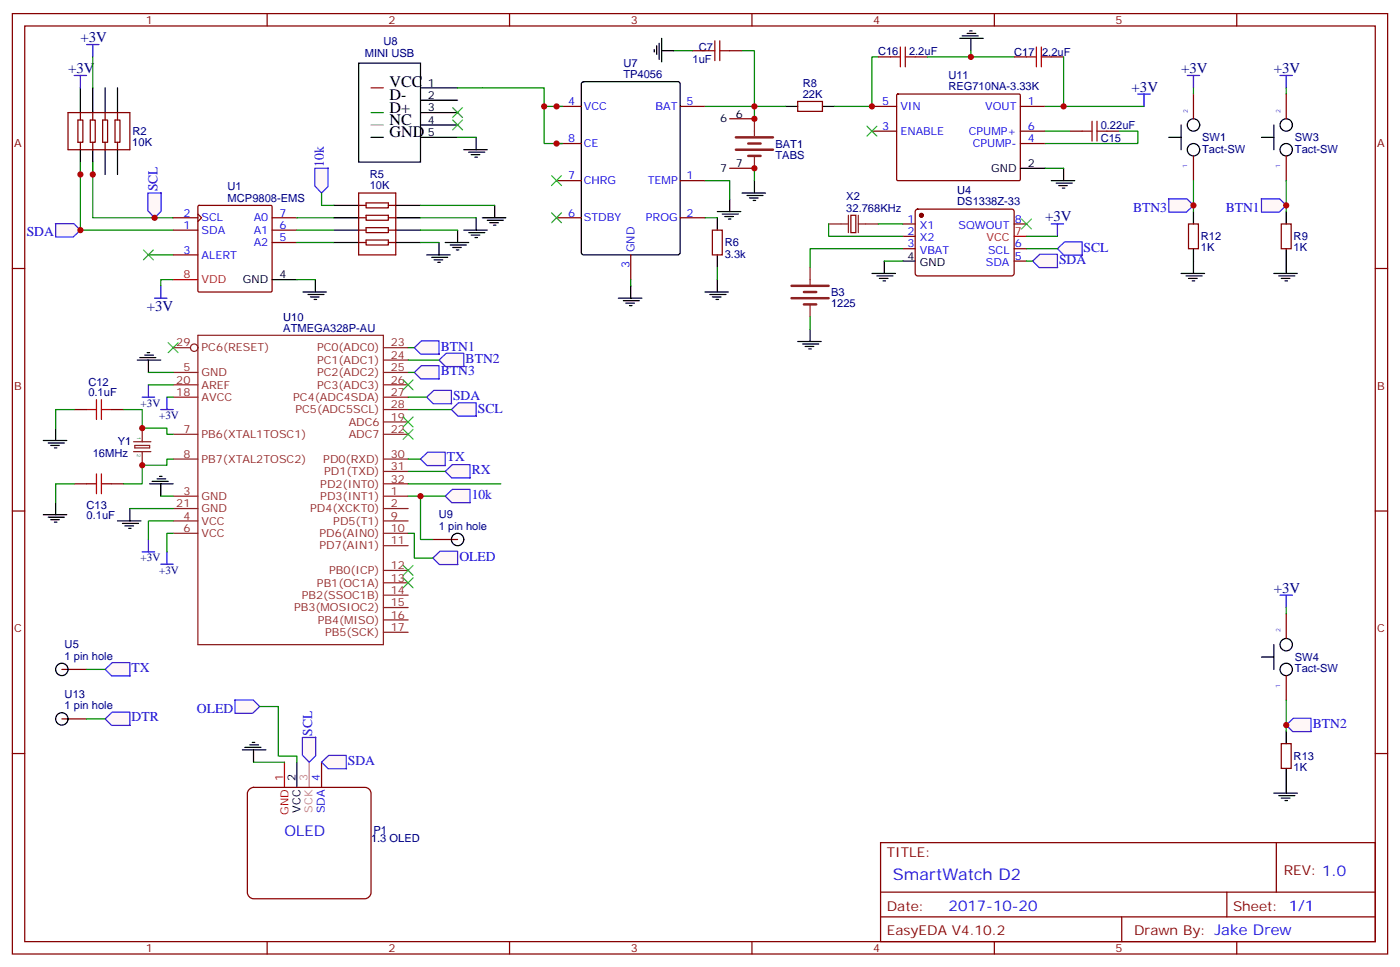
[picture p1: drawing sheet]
<svg xmlns="http://www.w3.org/2000/svg" width="399mm" height="276mm" viewBox="0 0 399 276" stroke-linecap="round" stroke-linejoin="round" font-family="sans-serif">
<g fill="none" stroke="#870000" stroke-width=".35">
<path d="M3.5 3.9h392.3v268.1h-392.3zM7.1 7.4h385.2v261.1h-385.2zM76.2 3.9v3.5M145.3 3.9v3.5M197.6 14.5h3.5M208.1 14.5h3.6M214.5 3.9v3.5M283.6 3.9v3.5M352.8 3.9v3.5M19.4 32.1h17.6v10.6h-17.6zM22.2 34.2h1.4v6.4h-1.4zM22.9 32.1v2.1"/>
<path d="M25.8 34.2h1.4v6.4h-1.4zM26.5 32.1v2.1M29.3 34.2h1.4v6.4h-1.4zM30 32.1v2.1M32.8 34.2h1.4v6.4h-1.4zM33.5 32.1v2.1M158.7 30.3h7.1M194 30.3h7.1M22.9 40.6v2.1M26.5 40.6v2.1M30 40.6v2.1M33.5 40.6v2.1"/>
<path d="M56.5 58.7l.3-.1h20.5l.3 .1v24.2l-.2 .3-20.6 .1-.3-.2zM102.3 55h10.6v17.7h-10.6zM102.3 58.6h2.1M104.4 57.9h6.4v1.4h-6.4zM110.8 58.6h2.1M158.7 51.5h7.1M158.7 40.9h7.1M194 51.5h7.1M3.5 76.6h3.6M49.4 65.6h7M49.4 62.1h7M49.4 72.7h7"/>
<path d="M56.4 61l1.1 1.1-1.1 1M77.6 65.6h7.1M77.6 62.1h7.1M77.6 69.1h7.1M102.3 65.6h2.1M102.3 62.1h2.1M102.3 69.1h2.1M104.4 61.4h6.4v1.4h-6.4zM104.4 64.9h6.4v1.4h-6.4zM104.4 68.4h6.4v1.5h-6.4zM110.8 65.6h2.1M110.8 62.1h2.1"/>
<path d="M110.8 69.1h2.1M158.7 62.1h7.1M179.9 72.7v7M194 62.1h7.1M203.2 65.6h2.8v7.1h-2.8zM392.3 76.6h3.5M3.5 145.7h3.6M392.3 145.7h3.5M3.5 214.8h3.6M392.3 214.8h3.5M251.2 240.2h141.1v28.3h-141.1zM251.2 254.4h141.1"/>
<path d="M350 254.4v7M364.1 240.2v14.2M76.2 268.5v3.5M145.3 268.5v3.5M214.5 268.5v3.5M251.2 261.4h141.1M283.6 268.5v3.5M320 261.4v7.1M352.8 268.5v3.5"/>
</g>
<g fill="none" stroke="#000" stroke-width=".35">
<path d="M22.9 25v7.1M26.5 25v7.1M30 25v7.1M33.5 25v7.1M166 23.5l.5-.2h26.8l.7 .4v48.3l-.4 .6-27.1 .1-.6-.5-.1-48.2zM22.9 42.7v7M26.5 42.7v7M30 42.7v7M33.5 42.7v7M95.2 58.6h7.1M112.9 58.6h7M77.6 79.7h7.1"/>
<path d="M95.2 62.1h7.1M95.2 65.6h7.1M95.2 69.1h7.1M112.9 62.1h7M112.9 65.6h7M112.9 69.1h7M204.6 62.1v3.5M204.6 72.7v3.5"/>
</g>
<path d="M49.4 79.7h7" fill="none" stroke="#f00" stroke-width=".35"/>
<path d="M209.9 39.2h10.6M209.9 42.7h10.6M213.4 40.9h3.6M213.4 44.5h3.6" fill="none" stroke="#8c2424" stroke-width=".71"/>
<path d="M215.2 33.9v4.9M215.2 44.5v3.5" fill="none" stroke="#8c2424" stroke-width=".35"/>
<path d="M201.1 14.5h2.8M203.9 11.6v5.7M205.3 14.5h2.8M205.3 11.6v5.7" fill="none" stroke="#a10000" stroke-width=".35"/>
<path d="M102.3 18h17.6v28.2h-17.6z" fill="#fff" stroke="#000" stroke-width=".35"/>
<g fill="none" stroke="#000" stroke-width=".35">
<path d="M105.8 39.2h3.6M119.9 25h10.6M119.9 28.6h10.6M119.9 32.1h10.6M119.9 35.6h10.6M119.9 39.2h10.6M224 30.3h3.5M234.6 30.3h3.5M333.4 39.2h3.5M336.9 35.6v7.1M359.8 39.2h3.6M363.4 35.6v7.1"/>
<path d="M291 48h7.1M90 79.7v3.6M121.7 72.7h6.7M123.1 73.4h4.6M123.8 74.1h2.5M124.9 74.8h.7M125.2 69.1v3.6M127 69.1h6.7M128.4 69.9h4.6M129.1 70.6h2.5M130.2 71.3h.7M130.5 65.6v3.5"/>
<path d="M132.3 65.6h6.7M133.7 66.3h4.6M134.4 67h2.5M135.5 67.7h.7M135.8 62.1v3.5M257.5 74.4h3.6M340.4 60.3v3.6M340.4 70.9v3.5M366.9 60.3v3.6M366.9 70.9v3.5M86.4 83.3h6.7M87.8 84h4.6"/>
<path d="M88.5 84.7h2.5M89.6 85.4h.7M359.8 187.3h3.6M363.4 183.8v7.1M84.7 217.3v7.1M366.9 208.5v3.5M366.9 219.1v3.5"/>
<circle cx="340.4" cy="35.6" r="1.76"/>
<circle cx="366.9" cy="35.6" r="1.76"/>
<circle cx="340.4" cy="42.7" r="1.76"/>
<circle cx="366.9" cy="42.7" r="1.76"/>
<circle cx="130.5" cy="153.8" r="1.76"/>
<circle cx="17.6" cy="190.9" r="1.76"/>
<circle cx="366.9" cy="183.8" r="1.76"/>
<circle cx="366.9" cy="190.9" r="1.76"/>
<circle cx="17.6" cy="205" r="1.76"/>
</g>
<path d="M105.8 25h3.6M289.3 67.4h3.5M81.1 217.3v7.1" fill="none" stroke="#f00" stroke-width=".35"/>
<path d="M105.8 28.6h3.6" fill="none" stroke="#fff" stroke-width=".35"/>
<path d="M105.8 32.1h3.6" fill="none" stroke="#0f0" stroke-width=".35"/>
<path d="M105.8 35.6h3.6" fill="none" stroke="#a1a1a1" stroke-width=".35"/>
<g fill="none" stroke="#8c2424" stroke-width=".35">
<path d="M231.1 76.2v4.9M236.4 63.9h5.6M242 61.4v4.9M244.8 63.9h5.7M244.8 61.4v4.9M49.4 99.1h4.9M56.4 95.6h53v88.2h-53zM109.4 99.1h7M231.1 86.8v3.5M49.4 106.2h7M49.4 109.7h7M49.4 113.2h7"/>
<path d="M109.4 106.2h7M109.4 109.7h7M109.4 113.2h7M109.4 116.8h7M109.4 102.7h7M38.1 128.8h4.9M38.1 125.9h4.9M38.5 127h4.2v.7h-4.2zM40.6 122.1v3.8M40.6 128.8v3.8M49.4 130.9h7M49.4 123.8h7"/>
<path d="M109.4 130.9h7M109.4 123.8h7M109.4 137.9h7M109.4 134.4h7M109.4 120.3h7M49.4 141.5h7M49.4 145h7M49.4 148.5h7M49.4 152h7M109.4 141.5h7M109.4 145h7M109.4 148.5h7"/>
<path d="M109.4 152h7M109.4 155.6h7M109.4 176.7h7M109.4 173.2h7M109.4 169.7h7M109.4 166.2h7M109.4 162.6h7M109.4 180.3h7"/>
<circle cx="55.4" cy="99.1" r="1.06"/>
</g>
<g fill="none" stroke="#a10000" stroke-width=".35">
<path d="M254 16.2h2.8M256.8 13.4v5.7M258.2 13.4v5.7M258.2 16.2h2.9M292.8 16.2h2.8M295.6 13.4v5.7M297 16.2h2.9M297 13.4v5.7M308.7 37.4h2.8M311.5 34.6v5.6M312.9 37.4h2.8M312.9 34.6v5.6"/>
<path d="M24.7 116.8h2.8M27.5 113.9v5.7M28.9 113.9v5.7M28.9 116.8h2.8M24.7 137.9h2.8M27.5 135.1v5.7M28.9 135.1v5.7M28.9 137.9h2.8"/>
</g>
<g fill="none" stroke="#870000" stroke-width=".35">
<path d="M250.5 16.2h3.5M261.1 16.2h3.5M289.3 16.2h3.5M299.9 16.2h3.5M208.1 33.9h7.1M227.5 28.9h7.1v2.9h-7.1zM248.7 30.3h7.1M248.7 37.4h7.1M255.8 27l.3-.2 34.8 .1 .1 .3v24.1l-.3 .2-34.8-.1-.1-.2zM291 30.3h7.1M291 37.4h7.1M305.2 37.4h3.5"/>
<path d="M315.7 37.4h3.6M340.4 26.8v7.1M366.9 26.8v7.1M208.1 48h7.1M261.3 59.8l.5-.2 27 .1 .5 .6-.1 17.9-.6 .5-27.1-.1-.4-.6v-17.7zM291 40.9h7.1M340.4 44.5v7M366.9 44.5v7M242.7 61.4h1.4v4.9h-1.4zM257.5 63.9h3.6M257.5 67.4h3.6M257.5 70.9h3.6"/>
<path d="M289.3 63.9h3.5M289.3 70.9h3.5M289.3 74.4h3.5M339 63.9h2.8v7h-2.8zM365.5 63.9h2.8v7h-2.8zM21.2 116.8h3.5M31.7 116.8h3.6M21.2 137.9h3.5M31.7 137.9h3.6M123.5 153.8h7M366.9 175v7M17.6 190.9h7.1"/>
<path d="M366.9 192.6v7.1M17.6 205h7.1M91.7 217.3v7.1M365.5 212h2.8v7.1h-2.8zM71.1 225l1.2-.5h31.8a1.76 1.76 0 0 1 1.7 1.8v28.2a1.89 1.89 0 0 1-1.7 1.7h-31.8a1.89 1.89 0 0 1-1.7-1.7v-28.2z"/>
</g>
<path d="M88.2 217.3v7.1" fill="none" stroke="#c69" stroke-width=".35"/>
<circle cx="262.8" cy="61.4" r=".53" fill="#870000" stroke="#870000" stroke-width=".35"/>
<path d="M225.8 81.5h10.6M225.8 85h10.6M229.3 83.3h3.5M229.3 86.8h3.5" fill="none" stroke="#8c2424" stroke-width=".71"/>
<path d="M21.2 21.5h3.5M22.9 21.5v3.5M44.1 85h3.5M45.9 81.5v3.5" fill="none" stroke="#00f" stroke-width=".35"/>
<g fill="#fff7f7" stroke="#420aff" stroke-width=".35">
<path d="M15.8 63.8h5.3l1.8 1.8-2 2h-5z"/>
<path d="M121.7 113.2l2-1.9h5.1l.1 3.8h-5.3z"/>
</g>
<path d="M211.7 55h6.7M213.1 55.7h4.6M213.8 56.4h2.5M214.8 57.2h.7M215.2 51.5v3.5" fill="none" stroke="#000" stroke-width=".35"/>
<path d="M24.7 12.7h3.5M26.5 12.7v3.5" fill="none" stroke="#00f" stroke-width=".35"/>
<g fill="#fff7f7" stroke="#420aff" stroke-width=".35">
<path d="M128.8 116.8l2-2h5l.1 3.8h-5.3z"/>
<path d="M42.2 55l3.7-.1v5.3l-1.8 1.9-1.9-2z"/>
</g>
<g fill="none" stroke="#000" stroke-width=".35">
<path d="M186.6 14.1v.7M187.3 13.1v2.4M188 12.3v4.6M188.7 14.5h3.6M188.7 10.9v6.7M135.8 39.2v3.5M132.3 42.7h6.7M133.7 43.4h4.6M134.4 44.1h2.5M135.5 44.8h.7M208.1 56.8v3.5M204.6 79.7v3.6"/>
<path d="M204.6 60.3h6.7M206 61h4.6M206.7 61.7h2.5M207.8 62.4h.7M176.4 85h6.7M177.8 85.7h4.6M178.5 86.4h2.5M179.6 87.1h.7M179.9 81.5v3.5M201.1 83.3h6.7M202.5 84h4.6M203.2 84.7h2.5"/>
<path d="M204.3 85.4h.7M12.3 125.6h6.7M13.8 126.3h4.5M14.5 127h2.4M15.5 127.7h.7M15.9 122.1v3.5M12.3 146.8h6.7M13.8 147.5h4.5M14.5 148.2h2.4M15.5 148.9h.7M15.9 143.2v3.6"/>
</g>
<path d="M47.6 157.3v3.6M45.9 160.9h3.5" fill="none" stroke="#00f" stroke-width=".35"/>
<path d="M89.8 48l3.8-.1v5.3l-1.9 1.8-1.9-2z" fill="#fff7f7" stroke="#420aff" stroke-width=".35"/>
<path d="M141.1 58.6v3.5M137.6 62.1h6.7M139 62.8h4.6M139.7 63.5h2.5M140.8 64.2h.7" fill="none" stroke="#000" stroke-width=".35"/>
<path d="M127 141.5l2-2h5.1v3.8h-5.2z" fill="#fff7f7" stroke="#420aff" stroke-width=".35"/>
<path d="M40.6 157.3h3.5M42.3 153.8v3.5" fill="none" stroke="#00f" stroke-width=".35"/>
<path d="M42.7 137.9h6.7M43.4 137.2h4.6M44.8 136.5h2.5M45.5 135.8h.7M45.9 137.9v3.6M33.5 148.5h6.7M34.9 149.2h4.6M35.6 149.9h2.5M36.7 150.6h.7M37 145v3.5" fill="none" stroke="#000" stroke-width=".35"/>
<g fill="#fff7f7" stroke="#420aff" stroke-width=".35">
<path d="M119.9 130.9l2.1-2h5l.1 3.8h-5.3z"/>
<path d="M30 190.9l2-2h5l.1 3.8h-5.3z"/>
<path d="M30 205l2-2h5l.1 3.8h-5.3z"/>
</g>
<path d="M273.8 10.9h6.7M274.5 10.2h4.5M275.9 9.5h2.4M276.6 8.8h.7M276.9 10.9v3.6M299.9 51.5h6.7M301.3 52.2h4.6M302 52.9h2.4M303 53.6h.7M303.4 48v3.5" fill="none" stroke="#000" stroke-width=".35"/>
<path d="M324.6 26.8h3.5M326.3 26.8v3.5" fill="none" stroke="#00f" stroke-width=".35"/>
<g fill="#fff7f7" stroke="#420aff" stroke-width=".35">
<path d="M91.7 217.3l2.1-1.9h5l.1 3.8h-5.3z"/>
<path d="M86.3 210.3l3.7-.1v5.3l-1.8 1.8-1.9-2z"/>
</g>
<path d="M39.2 102.7h6.7M39.9 102h4.5M41.3 101.2h2.4M42 100.5h.7M42.3 102.7v3.5" fill="none" stroke="#000" stroke-width=".35"/>
<path d="M365.1 21.5h3.6M366.9 21.5v3.5M40.6 113.2h3.5M42.3 109.7v3.5M45.9 116.8h3.5M47.6 113.2v3.6M365.1 169.7h3.6M366.9 169.7v3.5" fill="none" stroke="#00f" stroke-width=".35"/>
<g fill="#fff7f7" stroke="#420aff" stroke-width=".35">
<path d="M359.7 56.7h5.3l1.9 1.9-2 1.9h-5.1z"/>
<path d="M366.9 206.7l2-1.9h5l.1 3.8h-5.3z"/>
</g>
<g fill="none" stroke="#000" stroke-width=".35">
<path d="M248.7 78h6.7M250.1 78.7h4.6M250.8 79.4h2.5M252.2 74.4v3.6M363.4 78h6.7M364.8 78.7h4.6M365.5 79.4h2.4M366.9 74.4v3.6M251.9 80.1h.7M366.5 80.1h.7M363.4 226.1h6.7M364.8 226.8h4.6"/>
<path d="M365.5 227.5h2.4M366.5 228.2h.7M366.9 222.6v3.5"/>
</g>
<path d="M299.9 63.9h3.5M301.6 63.9v3.5" fill="none" stroke="#00f" stroke-width=".35"/>
<g fill="#fff7f7" stroke="#420aff" stroke-width=".35">
<path d="M294.6 74.4l2-1.9h5l.1 3.8h-5.3z"/>
<path d="M301.6 70.9l2.1-1.9h5l.1 3.8h-5.3z"/>
</g>
<path d="M338.7 21.5h3.5M340.4 21.5v3.5" fill="none" stroke="#00f" stroke-width=".35"/>
<path d="M333.3 56.7h5.3l1.8 1.9-2 1.9h-5z" fill="#fff7f7" stroke="#420aff" stroke-width=".35"/>
<path d="M336.9 78h6.7M338.3 78.7h4.6M339 79.4h2.5M340.4 74.4v3.6M340.1 80.1h.7" fill="none" stroke="#000" stroke-width=".35"/>
<g fill="#fff7f7" stroke="#420aff" stroke-width=".35">
<path d="M118.2 99.1l2-1.9h5l.1 3.8h-5.3z"/>
<path d="M125.2 102.7l2.1-2h5l.1 3.8h-5.3z"/>
<path d="M118.2 106.2l2-2h5l.1 3.8h-5.3z"/>
</g>
<path d="M227.5 97.4h6.7M229 98.1h4.5M229.7 98.8h2.4M230.7 99.5h.7M231.1 93.8v3.6" fill="none" stroke="#000" stroke-width=".35"/>
<g fill="#fff7f7" stroke="#420aff" stroke-width=".35">
<path d="M66.9 199.6h5.3l1.9 1.8-2 2h-5.1z"/>
<path d="M123.5 159.1l2-1.9h5l.1 3.8h-5.3z"/>
<path d="M127 134.4l2-1.9h5.1v3.8h-5.2z"/>
</g>
<path d="M69.1 213.8h6.7M69.8 213.1h4.6M71.3 212.4h2.4M72 211.7h.7M72.3 213.8v3.5" fill="none" stroke="#000" stroke-width=".35"/>
<g fill="none" stroke="#008700" stroke-width=".35">
<path d="M26.5 16.2v8.8M192.3 14.5h5.3M211.7 14.5h3.5v15.8h8.8M250.5 16.2h-1.8v14.1h-10.6M276.9 14.5v1.7h-12.3M276.9 16.2h12.4M303.4 16.2v14.1h-5.3M130.5 25h24.7v5.3M130.5 39.2h5.3M160.5 30.3h-5.3v10.6h5.3M201.1 30.3h14.1v3.6M298.1 37.4h7.1"/>
<path d="M303.4 30.3h22.9M319.3 37.4h5.3v3.5h-26.5M340.4 25v1.8M366.9 25v1.8M22.9 46.2v19.4h26.5M26.5 46.2v15.9h22.9M91.7 55v3.6h3.5M119.9 58.6h21.2M201.1 51.5h7v5.3M215.2 48v3.5M298.1 48h5.3M340.4 51.5v8.8"/>
<path d="M366.9 51.5v8.8M42.3 72.7h7.1M49.4 79.7h-3.5v1.8M84.7 62.1h10.5M84.7 65.6h10.5M84.7 69.1h10.5M84.7 79.7h5.3M119.9 62.1h15.9M119.9 65.6h10.6M119.9 69.1h5.3M179.9 79.7v1.8M201.1 62.1h3.5"/>
<path d="M204.6 76.2v3.5M236.4 63.9v3.5h21.1M250.5 63.9h7M252.2 74.4h5.3M257.5 70.9h-26.4v5.3M292.8 74.4h1.8M292.8 67.4h8.8M292.8 70.9h8.8M116.4 99.1h1.8M231.1 90.3v3.5M21.2 116.8h-5.3v5.3M35.3 116.8h5.3v5.3h7v1.7h1.8"/>
<path d="M42.3 106.2h7.1M42.3 109.7h7.1M47.6 113.2h1.8M116.4 116.8h12.4M116.4 113.2h5.3M116.4 106.2h1.8M116.4 102.7h8.8M21.2 137.9h-5.3v5.3M49.4 130.9h-1.8v1.7h-7v5.3h-5.3M116.4 130.9h3.5M116.4 134.4h10.6M116.4 137.9h26.5"/>
<path d="M37 145h12.4M45.9 141.5h3.5M49.4 148.5h-7.1v5.3M49.4 152h-1.8v5.3M116.4 152h1.8v7.1h5.3M116.4 141.5h10.6M119.9 141.5v12.3h3.6M366.9 173.2v1.8M24.7 190.9h5.3M366.9 199.7v8.8M24.7 205h5.3M72.3 217.3h8.8"/>
<path d="M74.1 201.4h5.3v14.1h5.3v1.8"/>
</g>
<g fill="#c00">
<circle cx="40.6" cy="132.6" r=".88"/>
<circle cx="40.6" cy="122.1" r=".88"/>
<circle cx="26.5" cy="49.7" r=".88"/>
<circle cx="22.9" cy="49.7" r=".88"/>
<circle cx="22.9" cy="65.6" r=".88"/>
<circle cx="44.1" cy="62.1" r=".88"/>
<circle cx="155.2" cy="30.3" r=".88"/>
<circle cx="158.8" cy="30.3" r=".88"/>
<circle cx="158.8" cy="40.9" r=".88"/>
<circle cx="276.9" cy="16.2" r=".88"/>
<circle cx="303.4" cy="30.3" r=".88"/>
<circle cx="215.2" cy="30.3" r=".88"/>
<circle cx="248.7" cy="30.3" r=".88"/>
<circle cx="366.9" cy="58.6" r=".88"/>
<circle cx="366.9" cy="206.7" r=".88"/>
<circle cx="340.4" cy="58.6" r=".88"/>
<circle cx="215.2" cy="48" r=".88"/>
<circle cx="215.2" cy="33.9" r=".88"/>
<circle cx="119.9" cy="141.5" r=".88"/>
</g>
<g fill="none" stroke="#3c3" stroke-width=".35">
<path d="M129.1 34.2l2.8 2.8M129.1 30.7l2.8 2.8M131.9 34.2l-2.8 2.8M131.9 30.7l-2.8 2.8M247.3 36l2.8 2.8M250.1 36l-2.8 2.8M157.3 50.1l2.9 2.8M160.2 50.1l-2.9 2.8M40.9 71.3l2.8 2.8M43.7 71.3l-2.8 2.8M157.3 60.7l2.9 2.8M160.2 60.7l-2.9 2.8"/>
<path d="M291.4 62.4l2.8 2.9M294.2 62.4l-2.8 2.9M48 97.7l2.8 2.8M50.8 97.7l-2.8 2.8M115 118.9l2.8 2.8M115 108.3l2.8 2.8M117.8 118.9l-2.8 2.8M117.8 108.3l-2.8 2.8M115 122.4l2.8 2.8M117.8 122.4l-2.8 2.8M115 164.7l2.8 2.9M115 161.2l2.8 2.8"/>
<path d="M117.8 164.7l-2.8 2.9M117.8 161.2l-2.8 2.8"/>
</g>
<g font-size="4.6">
<text x="111.1" y="24.7">VCC</text>
<text x="111.1" y="28.6">D-</text>
<text x="111.1" y="32.1">D+</text>
<text x="111.1" y="35.6">NC</text>
<text x="111.1" y="39.2">GND</text>
</g>
<text font-size="4.6" fill="#00f" x="254.7" y="250.8">SmartWatch D2</text>
<g font-size="4.2" fill="#000080">
<text x="22.9" y="12">+3V</text>
<text x="19.4" y="20.8">+3V</text>
<text x="336.9" y="20.8">+3V</text>
<text x="363.4" y="20.8">+3V</text>
<text x="322.8" y="26.1">+3V</text>
<text x="298.1" y="63.1">+3V</text>
<text x="41.9" y="88.5">+3V</text>
<text x="363.4" y="169">+3V</text>
</g>
<g font-size="4.2" fill="#00f">
<text x="81.1" y="238.5">OLED</text>
<text x="270.6" y="259.6">2017-10-20</text>
</g>
<g font-size="3.9" fill="#00f">
<text x="92.4" y="47.5" transform="rotate(-90 92.4 47.5)">10k</text>
<text x="45" y="54.5" transform="rotate(-90 45 54.5)">SCL</text>
<text x="323.2" y="60.3">BTN3</text>
<text x="349.6" y="60.3">BTN1</text>
<text x="7.6" y="67.4">SDA</text>
<text x="309.1" y="71.8">SCL</text>
<text x="302.1" y="75.3">SDA</text>
<text x="125.8" y="100">BTN1</text>
<text x="125.8" y="107">BTN3</text>
<text x="132.8" y="103.5">BTN2</text>
<text x="129.2" y="114.1">SDA</text>
<text x="136.3" y="117.6">SCL</text>
<text x="127.5" y="131.6">TX</text>
<text x="134.6" y="135.1">RX</text>
<text x="134.6" y="142.1">10k</text>
<text x="131.1" y="159.9">OLED</text>
<text x="37.5" y="191.5">TX</text>
<text x="56.2" y="203.2">OLED</text>
<text x="37.5" y="205.6">DTR</text>
<text x="89" y="209.8" transform="rotate(-90 89 209.8)">SCL</text>
<text x="374.5" y="207.6">BTN2</text>
<text x="99.2" y="218.2">SDA</text>
</g>
<g font-size="3.9" fill="#800">
<text x="252.9" y="244.5">TITLE:</text>
<text x="366.2" y="249.4">REV: 1.0</text>
<text x="252.9" y="259.6">Date:</text>
<text x="351.7" y="259.6">Sheet: 1/1</text>
<text x="252.9" y="266.7">EasyEDA V4.10.2</text>
<text x="323.5" y="266.7">Drawn By: Jake Drew</text>
</g>
<g font-size="3.2" fill="#800">
<text x="41.6" y="6.9">1</text>
<text x="110.8" y="6.9">2</text>
<text x="179.9" y="6.9">3</text>
<text x="249.1" y="6.9">4</text>
<text x="318.2" y="6.9">5</text>
<text x="4.1" y="42">A</text>
<text x="392.8" y="42">A</text>
<text x="4.1" y="111.1">B</text>
<text x="392.8" y="111.1">B</text>
<text x="4.1" y="180.3">C</text>
<text x="392.8" y="180.3">C</text>
<text x="41.6" y="271.5">1</text>
<text x="110.8" y="271.5">2</text>
<text x="179.9" y="271.5">3</text>
<text x="249.1" y="271.5">4</text>
<text x="318.2" y="271.5">5</text>
</g>
<g font-size="3.2" fill="#000080">
<text x="104.1" y="16.2">MINI USB</text>
<text x="109.4" y="12.7">U8</text>
<text x="197.6" y="18">1uF</text>
<text x="199.3" y="14.5">C7</text>
<text x="250.5" y="15.7">C16</text>
<text x="259.3" y="15.7">2.2uF</text>
<text x="289.3" y="16.1">C17</text>
<text x="297.2" y="15.9">2.2uF</text>
<text x="177.8" y="22.2">TP4056</text>
<text x="177.8" y="19">U7</text>
<text x="270.5" y="22.6">U11</text>
<text x="229" y="27.9">22K</text>
<text x="229" y="24.8">R8</text>
<text x="270.5" y="25.8">REG710NA-3.33K</text>
<text x="37.7" y="41.7">10K</text>
<text x="37.8" y="38.5">R2</text>
<text x="314" y="36.9">0.22uF</text>
<text x="314" y="40.4">C15</text>
<text x="342.9" y="40.3">SW1</text>
<text x="369.4" y="40.3">SW3</text>
<text x="221.2" y="45.2">TABS</text>
<text x="221.2" y="42.1">BAT1</text>
<text x="342.9" y="43.5">Tact-SW</text>
<text x="369.4" y="43.5">Tact-SW</text>
<text x="105.5" y="54">10K</text>
<text x="105.5" y="50.8">R5</text>
<text x="64.9" y="57.5">MCP9808-EMS</text>
<text x="64.9" y="54.3">U1</text>
<text x="241.4" y="57">X2</text>
<text x="273" y="58.6">DS1338Z-33</text>
<text x="273" y="55.3">U4</text>
<text x="241.4" y="60.3">32.768KHz</text>
<text x="206.7" y="70.3">R6</text>
<text x="342.5" y="71.7">1K</text>
<text x="342.6" y="68.6">R12</text>
<text x="369" y="71.7">1K</text>
<text x="369" y="68.6">R9</text>
<text x="206.7" y="73.5">3.3k</text>
<text x="237.1" y="87.5">1225</text>
<text x="237.1" y="84.4">B3</text>
<text x="80.8" y="94.5">ATMEGA328P-AU</text>
<text x="80.8" y="91.4">U10</text>
<text x="25.2" y="112.9">0.1uF</text>
<text x="25.2" y="110.1">C12</text>
<text x="40.1" y="116">+3V</text>
<text x="45.4" y="119.5">+3V</text>
<text x="26.5" y="130.4">16MHz</text>
<text x="33.6" y="126.8">Y1</text>
<text x="24.7" y="148">0.1uF</text>
<text x="24.7" y="145">C13</text>
<text x="125.2" y="147.8">U9</text>
<text x="125.2" y="151">1 pin hole</text>
<text x="40.1" y="160.1">+3V</text>
<text x="45.4" y="163.6">+3V</text>
<text x="18.4" y="184.9">U5</text>
<text x="18.4" y="188">1 pin hole</text>
<text x="369.4" y="191.6">Tact-SW</text>
<text x="369.4" y="188.5">SW4</text>
<text x="18.4" y="202.1">1 pin hole</text>
<text x="18.4" y="199">U13</text>
<text x="369" y="219.8">1K</text>
<text x="369" y="216.7">R13</text>
<text x="105.8" y="239.9">1.3 OLED</text>
<text x="106.5" y="237.6">P1</text>
</g>
<g font-size="3.2">
<text x="122.1" y="24.7">1</text>
<text x="122.1" y="28.2">2</text>
<text x="122.1" y="31.8">3</text>
<text x="122.1" y="35.3">4</text>
<text x="205.4" y="34.9">6</text>
<text x="209.9" y="33.5">6</text>
<text x="122.1" y="38.8">5</text>
<text x="209.9" y="47.6">7</text>
<text x="293.2" y="47.6">2</text>
<text x="205.4" y="49">7</text>
<text x="282.7" y="49">GND</text>
<text x="258.9" y="74.1">4</text>
<text x="262.4" y="75.8">GND</text>
<text x="69.3" y="80.8">GND</text>
<text x="79.7" y="79.4">4</text>
<text x="84.3" y="222.6" transform="rotate(-90 84.3 222.6)">2</text>
<text x="85.7" y="231.7" transform="rotate(-90 85.7 231.7)">VCC</text>
</g>
<g font-size="3.2" fill="#00f">
<text x="162" y="30">4</text>
<text x="195.8" y="30">5</text>
<text x="251.6" y="30">5</text>
<text x="293.2" y="30">1</text>
<text x="166.5" y="31.4">VCC</text>
<text x="187" y="31.4">BAT</text>
<text x="256.8" y="31.4">VIN</text>
<text x="281" y="31.4">VOUT</text>
<text x="162" y="40.6">8</text>
<text x="166.5" y="42">CE</text>
<text x="251.6" y="37">3</text>
<text x="256.8" y="38.5">ENABLE</text>
<text x="276.3" y="38.5">CPUMP+</text>
<text x="277.5" y="42">CPUMP-</text>
<text x="293.2" y="40.6">4</text>
<text x="293.2" y="37">6</text>
<text x="162" y="51.2">7</text>
<text x="166.5" y="52.6">CHRG</text>
<text x="184.8" y="52.6">TEMP</text>
<text x="195.8" y="51.2">1</text>
<text x="52.3" y="65.3">1</text>
<text x="52.3" y="61.7">2</text>
<text x="57.5" y="63.1">SCL</text>
<text x="72.4" y="63.1">A0</text>
<text x="79.7" y="65.3">6</text>
<text x="79.7" y="61.7">7</text>
<text x="162" y="61.7">6</text>
<text x="166.5" y="63.1">STDBY</text>
<text x="184.2" y="63.1">PROG</text>
<text x="195.8" y="61.7">2</text>
<text x="258.9" y="63.5">1</text>
<text x="262.4" y="65.3">X1</text>
<text x="273.4" y="65.3">SQWOUT</text>
<text x="289.5" y="63.5">8</text>
<text x="57.5" y="66.7">SDA</text>
<text x="72.4" y="70.2">A2</text>
<text x="72.4" y="66.7">A1</text>
<text x="79.7" y="68.8">5</text>
<text x="181" y="72" transform="rotate(-90 181 72)">GND</text>
<text x="258.9" y="67">2</text>
<text x="258.9" y="70.6">3</text>
<text x="262.4" y="68.8">X2</text>
<text x="289.5" y="70.6">6</text>
<text x="52.3" y="72.3">3</text>
<text x="57.5" y="73.7">ALERT</text>
<text x="179.6" y="76.5" transform="rotate(-90 179.6 76.5)">3</text>
<text x="262.4" y="72.3">VBAT</text>
<text x="281.2" y="75.8">SDA</text>
<text x="281.8" y="72.3">SCL</text>
<text x="289.5" y="74.1">5</text>
<text x="91.2" y="222.6" transform="rotate(-90 91.2 222.6)">4</text>
<text x="92.6" y="231.8" transform="rotate(-90 92.6 231.8)">SDA</text>
</g>
<g font-size="3.2" fill="#f00">
<text x="281.4" y="68.8">VCC</text>
<text x="289.5" y="67">7</text>
<text x="52.3" y="79.4">8</text>
<text x="57.5" y="80.8">VDD</text>
<text x="80.8" y="222.6" transform="rotate(-90 80.8 222.6)">1</text>
<text x="82.3" y="232.4" transform="rotate(-90 82.3 232.4)">GND</text>
</g>
<g font-size="3.2" fill="#8d2323">
<text x="50.3" y="98.8">29</text>
<text x="57.5" y="100.2">PC6(RESET)</text>
<text x="90.4" y="100.2">PC0(ADC0)</text>
<text x="111.5" y="98.8">23</text>
<text x="52.3" y="105.8">5</text>
<text x="57.5" y="107.2">GND</text>
<text x="90.4" y="107.2">PC2(ADC2)</text>
<text x="90.4" y="103.7">PC1(ADC1)</text>
<text x="111.5" y="105.8">25</text>
<text x="111.5" y="102.3">24</text>
<text x="50.3" y="109.4">20</text>
<text x="50.3" y="112.9">18</text>
<text x="57.5" y="110.8">AREF</text>
<text x="90.4" y="110.8">PC3(ADC3)</text>
<text x="111.5" y="112.9">27</text>
<text x="111.5" y="109.4">26</text>
<text x="57.5" y="114.3">AVCC</text>
<text x="83.6" y="114.3">PC4(ADC4SDA)</text>
<text x="84.3" y="117.8">PC5(ADC5SCL)</text>
<text x="111.5" y="119.9">19</text>
<text x="111.5" y="116.4">28</text>
<text x="52.3" y="123.5">7</text>
<text x="57.5" y="124.9">PB6(XTAL1TOSC1)</text>
<text x="99.5" y="124.9">ADC7</text>
<text x="99.5" y="121.4">ADC6</text>
<text x="111.5" y="123.5">22</text>
<text x="52.3" y="130.5">8</text>
<text x="57.5" y="131.9">PB7(XTAL2TOSC2)</text>
<text x="92.2" y="131.9">PD0(RXD)</text>
<text x="111.5" y="130.5">30</text>
<text x="92.5" y="135.5">PD1(TXD)</text>
<text x="111.5" y="137.6">32</text>
<text x="111.5" y="134.1">31</text>
<text x="52.3" y="141.1">3</text>
<text x="57.5" y="142.5">GND</text>
<text x="91.4" y="142.5">PD3(INT1)</text>
<text x="91.4" y="139">PD2(INT0)</text>
<text x="111.5" y="141.1">1</text>
<text x="50.3" y="144.6">21</text>
<text x="52.3" y="148.2">4</text>
<text x="57.5" y="146.1">GND</text>
<text x="57.5" y="149.6">VCC</text>
<text x="88.5" y="146.1">PD4(XCKT0)</text>
<text x="95.1" y="149.6">PD5(T1)</text>
<text x="111.5" y="148.2">9</text>
<text x="111.5" y="144.6">2</text>
<text x="52.3" y="151.7">6</text>
<text x="57.5" y="153.1">VCC</text>
<text x="91.2" y="153.1">PD6(AIN0)</text>
<text x="111.5" y="155.2">11</text>
<text x="111.5" y="151.7">10</text>
<text x="91.2" y="156.6">PD7(AIN1)</text>
<text x="90.4" y="167.2">PB1(OC1A)</text>
<text x="93.8" y="163.7">PB0(ICP)</text>
<text x="111.5" y="165.8">13</text>
<text x="111.5" y="162.3">12</text>
<text x="86.1" y="170.7">PB2(SSOC1B)</text>
<text x="111.5" y="172.9">15</text>
<text x="111.5" y="169.3">14</text>
<text x="83.9" y="174.3">PB3(MOSIOC2)</text>
<text x="90.6" y="177.8">PB4(MISO)</text>
<text x="111.5" y="179.9">17</text>
<text x="111.5" y="176.4">16</text>
<text x="92.7" y="181.3">PB5(SCK)</text>
</g>
<g font-size="3.2" fill="#c69">
<text x="87.7" y="222.6" transform="rotate(-90 87.7 222.6)">3</text>
<text x="89.1" y="231.6" transform="rotate(-90 89.1 231.6)">SCK</text>
</g>
<g font-size="1.8" fill="#60f">
<text x="338.8" y="32.1" transform="rotate(-90 338.8 32.1)">2</text>
<text x="365.2" y="32.1" transform="rotate(-90 365.2 32.1)">2</text>
<text x="338.7" y="48" transform="rotate(-90 338.7 48)">1</text>
<text x="365.1" y="48" transform="rotate(-90 365.1 48)">1</text>
<text x="365.2" y="180.3" transform="rotate(-90 365.2 180.3)">2</text>
<text x="365.1" y="196.1" transform="rotate(-90 365.1 196.1)">1</text>
</g>
<g font-size="1.4" fill="#238d23">
<text x="39.2" y="124.5" transform="rotate(90 39.2 124.5)">1</text>
<text x="39.2" y="129.5" transform="rotate(90 39.2 129.5)">2</text>
</g>
</svg>
